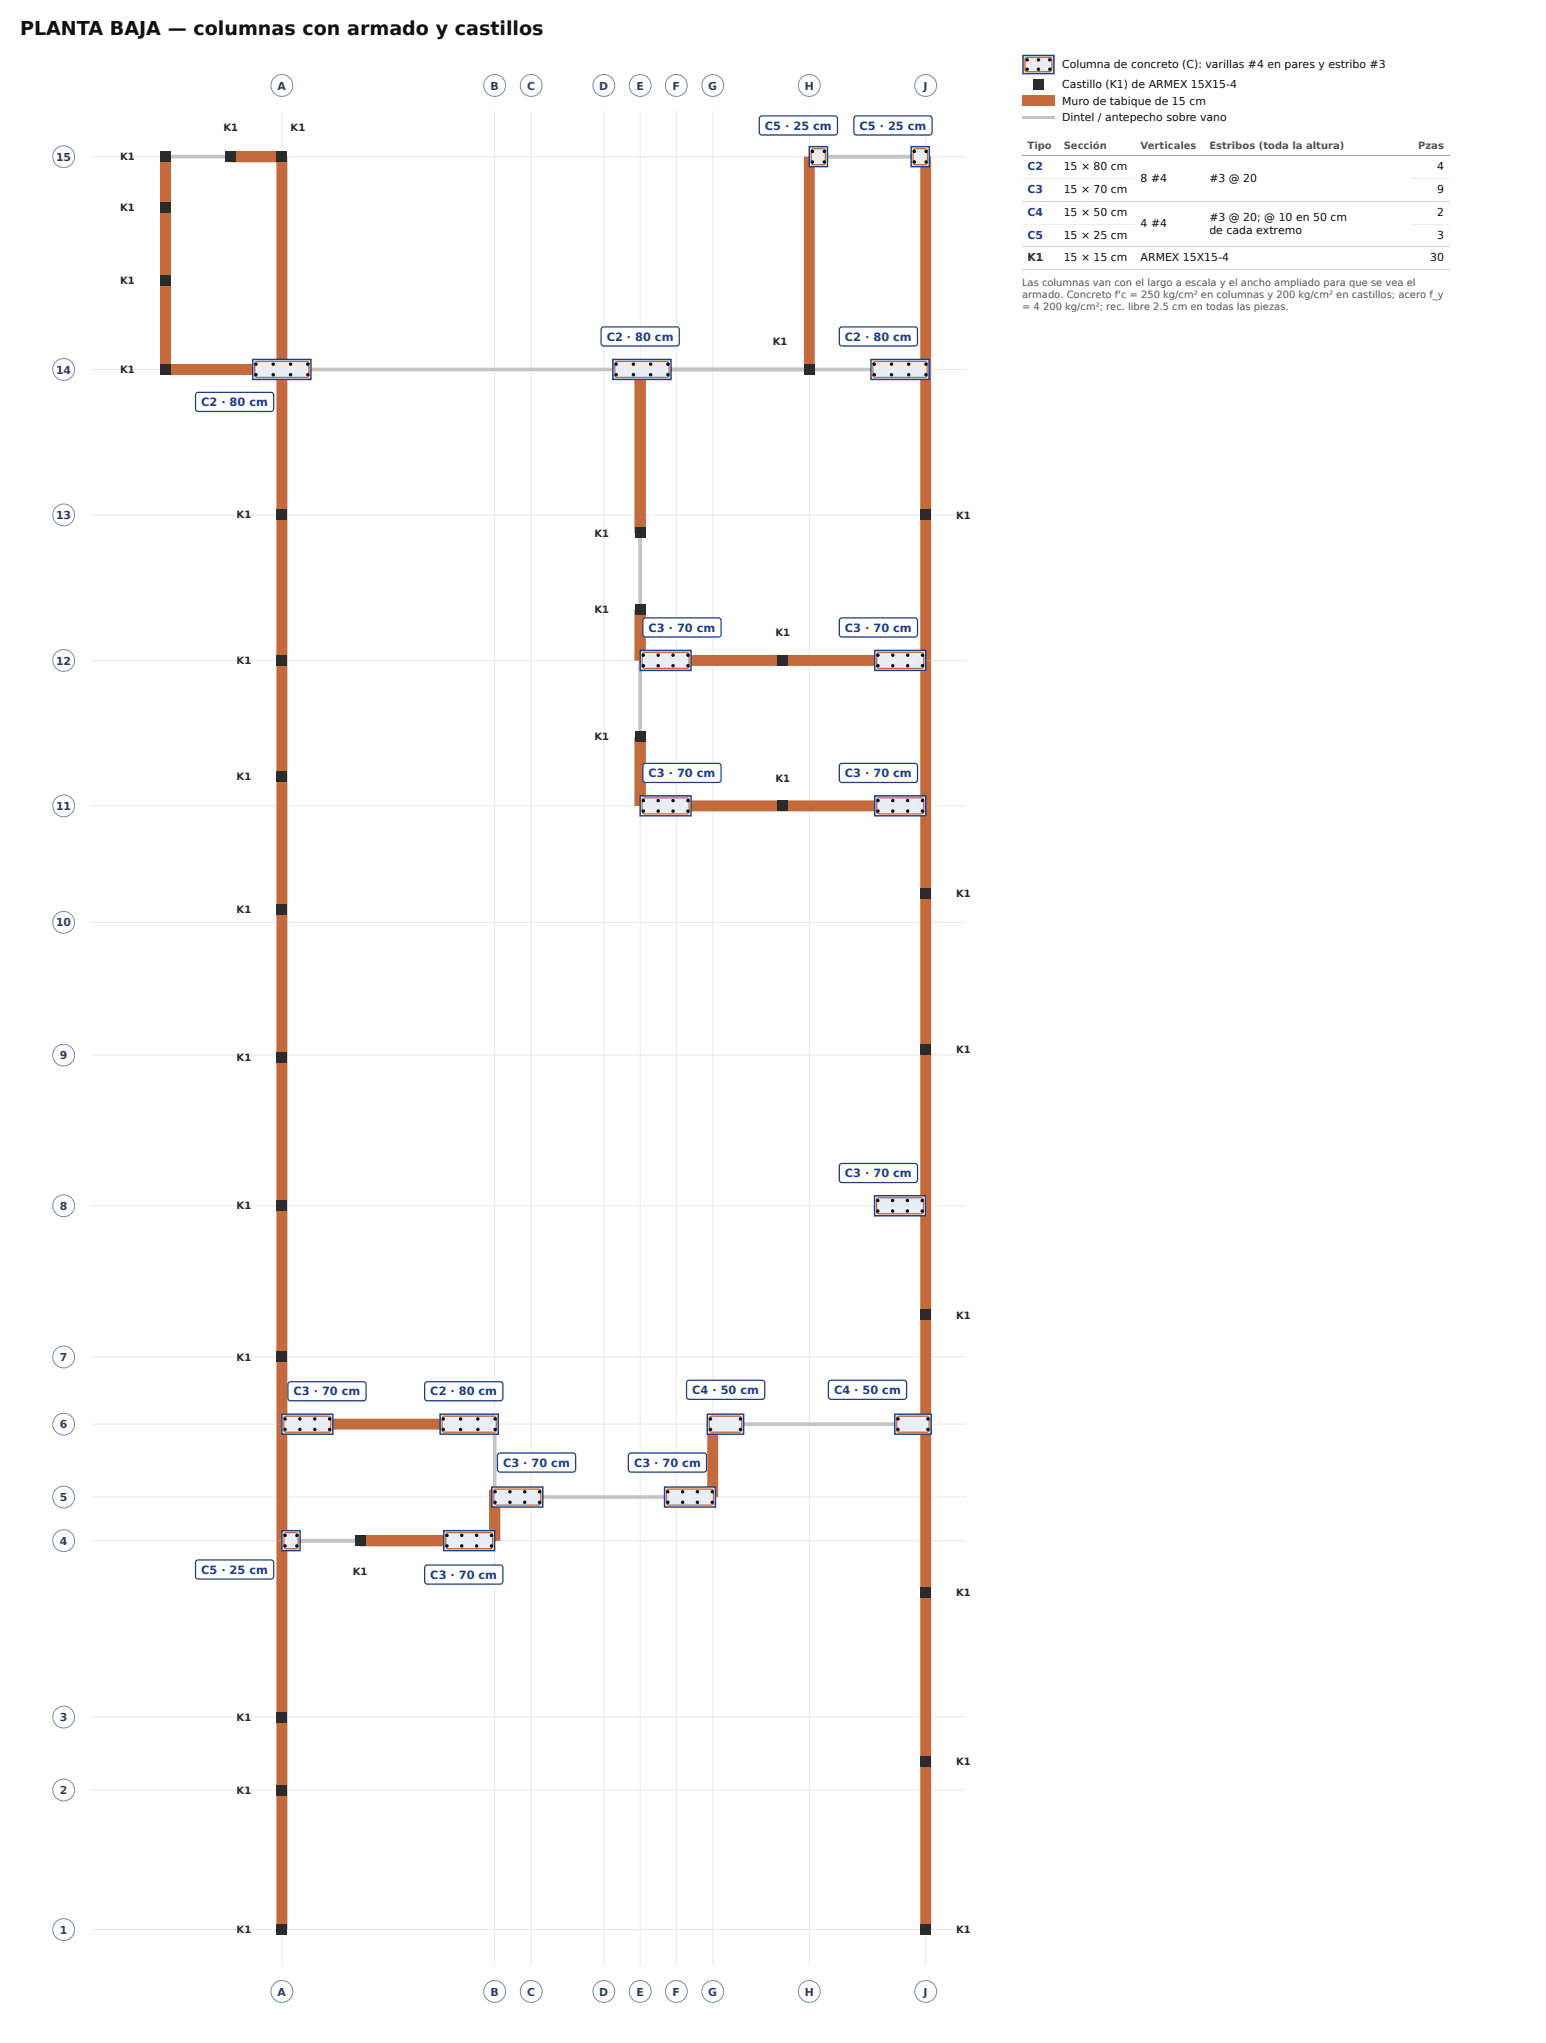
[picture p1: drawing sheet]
<svg xmlns="http://www.w3.org/2000/svg" width="450mm" height="594mm" viewBox="0 0 450 594" stroke-linecap="round" stroke-linejoin="round" font-family="sans-serif">
<path d="M82 32.3v539.7" fill="none" stroke="#e8e8e8" stroke-width=".29"/>
<g fill="#fff" stroke="#7a86a8" stroke-width=".29">
<circle cx="82" cy="24.9" r="3.2"/>
<circle cx="82" cy="579.4" r="3.2"/>
</g>
<path d="M143.9 32.3v539.7" fill="none" stroke="#e8e8e8" stroke-width=".29"/>
<g fill="#fff" stroke="#7a86a8" stroke-width=".29">
<circle cx="143.9" cy="24.9" r="3.2"/>
<circle cx="143.9" cy="579.4" r="3.2"/>
</g>
<path d="M154.6 32.3v539.7" fill="none" stroke="#e8e8e8" stroke-width=".29"/>
<g fill="#fff" stroke="#7a86a8" stroke-width=".29">
<circle cx="154.6" cy="24.9" r="3.2"/>
<circle cx="154.6" cy="579.4" r="3.2"/>
</g>
<path d="M175.7 32.3v539.7" fill="none" stroke="#e8e8e8" stroke-width=".29"/>
<g fill="#fff" stroke="#7a86a8" stroke-width=".29">
<circle cx="175.7" cy="24.9" r="3.2"/>
<circle cx="175.7" cy="579.4" r="3.2"/>
</g>
<path d="M186.3 32.3v539.7" fill="none" stroke="#e8e8e8" stroke-width=".29"/>
<g fill="#fff" stroke="#7a86a8" stroke-width=".29">
<circle cx="186.3" cy="24.9" r="3.2"/>
<circle cx="186.3" cy="579.4" r="3.2"/>
</g>
<path d="M196.8 32.3v539.7" fill="none" stroke="#e8e8e8" stroke-width=".29"/>
<g fill="#fff" stroke="#7a86a8" stroke-width=".29">
<circle cx="196.8" cy="24.9" r="3.2"/>
<circle cx="196.8" cy="579.4" r="3.2"/>
</g>
<path d="M207.4 32.3v539.7" fill="none" stroke="#e8e8e8" stroke-width=".29"/>
<g fill="#fff" stroke="#7a86a8" stroke-width=".29">
<circle cx="207.4" cy="24.9" r="3.2"/>
<circle cx="207.4" cy="579.4" r="3.2"/>
</g>
<path d="M235.5 32.3v539.7" fill="none" stroke="#e8e8e8" stroke-width=".29"/>
<g fill="#fff" stroke="#7a86a8" stroke-width=".29">
<circle cx="235.5" cy="24.9" r="3.2"/>
<circle cx="235.5" cy="579.4" r="3.2"/>
</g>
<path d="M269.3 32.3v539.7" fill="none" stroke="#e8e8e8" stroke-width=".29"/>
<g fill="#fff" stroke="#7a86a8" stroke-width=".29">
<circle cx="269.3" cy="24.9" r="3.2"/>
<circle cx="269.3" cy="579.4" r="3.2"/>
</g>
<path d="M27 561.4h254" fill="none" stroke="#e8e8e8" stroke-width=".29"/>
<circle cx="18.5" cy="561.4" r="3.2" fill="#fff" stroke="#7a86a8" stroke-width=".29"/>
<path d="M27 520.8h254" fill="none" stroke="#e8e8e8" stroke-width=".29"/>
<circle cx="18.5" cy="520.8" r="3.2" fill="#fff" stroke="#7a86a8" stroke-width=".29"/>
<path d="M27 499.6h254" fill="none" stroke="#e8e8e8" stroke-width=".29"/>
<circle cx="18.5" cy="499.6" r="3.2" fill="#fff" stroke="#7a86a8" stroke-width=".29"/>
<path d="M27 448.3h254" fill="none" stroke="#e8e8e8" stroke-width=".29"/>
<circle cx="18.5" cy="448.3" r="3.2" fill="#fff" stroke="#7a86a8" stroke-width=".29"/>
<path d="M27 435.6h254" fill="none" stroke="#e8e8e8" stroke-width=".29"/>
<circle cx="18.5" cy="435.6" r="3.2" fill="#fff" stroke="#7a86a8" stroke-width=".29"/>
<path d="M27 414.4h254" fill="none" stroke="#e8e8e8" stroke-width=".29"/>
<circle cx="18.5" cy="414.4" r="3.2" fill="#fff" stroke="#7a86a8" stroke-width=".29"/>
<path d="M27 394.8h254" fill="none" stroke="#e8e8e8" stroke-width=".29"/>
<circle cx="18.5" cy="394.8" r="3.2" fill="#fff" stroke="#7a86a8" stroke-width=".29"/>
<path d="M27 350.8h254" fill="none" stroke="#e8e8e8" stroke-width=".29"/>
<circle cx="18.5" cy="350.8" r="3.2" fill="#fff" stroke="#7a86a8" stroke-width=".29"/>
<path d="M27 307h254" fill="none" stroke="#e8e8e8" stroke-width=".29"/>
<circle cx="18.5" cy="307" r="3.2" fill="#fff" stroke="#7a86a8" stroke-width=".29"/>
<path d="M27 268.4h254" fill="none" stroke="#e8e8e8" stroke-width=".29"/>
<circle cx="18.5" cy="268.4" r="3.2" fill="#fff" stroke="#7a86a8" stroke-width=".29"/>
<path d="M27 234.5h254" fill="none" stroke="#e8e8e8" stroke-width=".29"/>
<circle cx="18.5" cy="234.5" r="3.2" fill="#fff" stroke="#7a86a8" stroke-width=".29"/>
<path d="M27 192.2h254" fill="none" stroke="#e8e8e8" stroke-width=".29"/>
<circle cx="18.5" cy="192.2" r="3.2" fill="#fff" stroke="#7a86a8" stroke-width=".29"/>
<path d="M27 149.8h254" fill="none" stroke="#e8e8e8" stroke-width=".29"/>
<circle cx="18.5" cy="149.8" r="3.2" fill="#fff" stroke="#7a86a8" stroke-width=".29"/>
<path d="M27 107.5h254" fill="none" stroke="#e8e8e8" stroke-width=".29"/>
<circle cx="18.5" cy="107.5" r="3.2" fill="#fff" stroke="#7a86a8" stroke-width=".29"/>
<path d="M27 45.6h254" fill="none" stroke="#e8e8e8" stroke-width=".29"/>
<circle cx="18.5" cy="45.6" r="3.2" fill="#fff" stroke="#7a86a8" stroke-width=".29"/>
<path d="M48.2 45.6h19M240.8 45.6h25.4M89.4 107.5h89.5M193.7 107.5h60.7M186.3 155v22.4M186.3 192.2v22.2M143.9 414.4v19.1M214.8 414.4h47.1M157.1 435.6h37.1M87.3 448.3h17.5" fill="none" stroke="#c4c4c4" stroke-width="1.1" stroke-linecap="butt"/>
<g fill="none" stroke="#c46a3d" stroke-width="3.2" stroke-linecap="butt">
<path d="M48.2 45.6v61.9h26.4M67.2 45.6h14.8v515.8M235.5 45.6v61.9M269.3 45.6v515.8M186.3 107.5v47.5M186.3 177.4v14.8M201.1 192.2h53.4M186.3 214.4v20.1M201.1 234.5h53.4M96.8 414.4h32.3M207.4 414.4v21.2M143.9 433.5v14.8"/>
<path d="M104.8 448.3h24.3"/>
</g>
<path d="M73.6 104.6h16.9v5.8h-16.9z" fill="#e9edf5" stroke="#1d3f8a" stroke-width=".42"/>
<path d="M74.3 105.4l.5-.2h14.6l.5 .5v3.6l-.3 .4-.4 .1h-14.5l-.5-.3-.1-.3v-3.4z" fill="none" stroke="#c46a3d" stroke-width=".37"/>
<g fill="#111">
<circle cx="74.5" cy="106" r=".5"/>
<circle cx="74.5" cy="109" r=".5"/>
<circle cx="79.5" cy="106" r=".5"/>
<circle cx="79.5" cy="109" r=".5"/>
<circle cx="84.5" cy="106" r=".5"/>
<circle cx="84.5" cy="109" r=".5"/>
<circle cx="89.6" cy="106" r=".5"/>
<circle cx="89.6" cy="109" r=".5"/>
</g>
<path d="M253.4 104.6h17v5.8h-17z" fill="#e9edf5" stroke="#1d3f8a" stroke-width=".42"/>
<path d="M254.2 105.4l.5-.2h14.5l.6 .5v3.6l-.3 .4-.4 .1h-14.6l-.4-.3-.1-.3v-3.4z" fill="none" stroke="#c46a3d" stroke-width=".37"/>
<g fill="#111">
<circle cx="254.4" cy="106" r=".5"/>
<circle cx="254.4" cy="109" r=".5"/>
<circle cx="259.4" cy="106" r=".5"/>
<circle cx="259.4" cy="109" r=".5"/>
<circle cx="264.4" cy="106" r=".5"/>
<circle cx="264.4" cy="109" r=".5"/>
<circle cx="269.4" cy="106" r=".5"/>
<circle cx="269.4" cy="109" r=".5"/>
</g>
<path d="M128.1 411.5h16.9v5.8h-16.9z" fill="#e9edf5" stroke="#1d3f8a" stroke-width=".42"/>
<path d="M128.8 412.3l.5-.2h14.6l.5 .5v3.6l-.3 .4-.4 .1h-14.5l-.4-.3-.2-.3v-3.4z" fill="none" stroke="#c46a3d" stroke-width=".37"/>
<g fill="#111">
<circle cx="129" cy="412.9" r=".5"/>
<circle cx="129" cy="415.9" r=".5"/>
<circle cx="134" cy="412.9" r=".5"/>
<circle cx="134" cy="415.9" r=".5"/>
<circle cx="139" cy="412.9" r=".5"/>
<circle cx="139" cy="415.9" r=".5"/>
<circle cx="144.1" cy="412.9" r=".5"/>
<circle cx="144.1" cy="415.9" r=".5"/>
</g>
<path d="M143.1 432.7h14.8v5.8h-14.8z" fill="#e9edf5" stroke="#1d3f8a" stroke-width=".42"/>
<path d="M143.9 433.4l.5-.1h12.4l.5 .5v3.6l-.2 .4-.4 .1h-12.5l-.4-.3-.1-.3v-3.4z" fill="none" stroke="#c46a3d" stroke-width=".37"/>
<g fill="#111">
<circle cx="144" cy="434" r=".5"/>
<circle cx="144" cy="437.1" r=".5"/>
<circle cx="148.4" cy="434" r=".5"/>
<circle cx="148.4" cy="437.1" r=".5"/>
<circle cx="152.7" cy="434" r=".5"/>
<circle cx="152.7" cy="437.1" r=".5"/>
<circle cx="157" cy="434" r=".5"/>
<circle cx="157" cy="437.1" r=".5"/>
</g>
<path d="M178.3 104.6h17v5.8h-17z" fill="#e9edf5" stroke="#1d3f8a" stroke-width=".42"/>
<path d="M179.1 105.4l.5-.2h14.5l.6 .5v3.6l-.3 .4-.4 .1h-14.6l-.4-.3-.1-.3v-3.4z" fill="none" stroke="#c46a3d" stroke-width=".37"/>
<g fill="#111">
<circle cx="179.3" cy="106" r=".5"/>
<circle cx="179.3" cy="109" r=".5"/>
<circle cx="184.3" cy="106" r=".5"/>
<circle cx="184.3" cy="109" r=".5"/>
<circle cx="189.3" cy="106" r=".5"/>
<circle cx="189.3" cy="109" r=".5"/>
<circle cx="194.3" cy="106" r=".5"/>
<circle cx="194.3" cy="109" r=".5"/>
</g>
<path d="M82 445.4h5.3v5.8h-5.3z" fill="#e9edf5" stroke="#1d3f8a" stroke-width=".42"/>
<path d="M82.8 446.1l.5-.1h2.8l.4 .1 .2 .5v3.4l-.2 .4-.4 .2h-2.8l-.5-.2-.2-.4v-3.4z" fill="none" stroke="#c46a3d" stroke-width=".37"/>
<g fill="#111">
<circle cx="82.9" cy="446.7" r=".5"/>
<circle cx="82.9" cy="449.8" r=".5"/>
<circle cx="86.4" cy="446.7" r=".5"/>
<circle cx="86.4" cy="449.8" r=".5"/>
</g>
<path d="M235.5 42.7h5.3v5.8h-5.3z" fill="#e9edf5" stroke="#1d3f8a" stroke-width=".42"/>
<path d="M236.3 43.5l.4-.2h2.8l.5 .2 .2 .4v3.4l-.2 .4-.5 .2h-2.8l-.4-.2-.2-.4v-3.4z" fill="none" stroke="#c46a3d" stroke-width=".37"/>
<g fill="#111">
<circle cx="236.4" cy="44.1" r=".5"/>
<circle cx="236.4" cy="47.1" r=".5"/>
<circle cx="239.8" cy="44.1" r=".5"/>
<circle cx="239.8" cy="47.1" r=".5"/>
</g>
<path d="M265.1 42.7h5.3v5.8h-5.3z" fill="#e9edf5" stroke="#1d3f8a" stroke-width=".42"/>
<path d="M265.9 43.5l.5-.2h2.8l.4 .2 .2 .4v3.4l-.2 .4-.4 .2h-2.8l-.5-.2-.2-.4v-3.4z" fill="none" stroke="#c46a3d" stroke-width=".37"/>
<g fill="#111">
<circle cx="266" cy="44.1" r=".5"/>
<circle cx="266" cy="47.1" r=".5"/>
<circle cx="269.5" cy="44.1" r=".5"/>
<circle cx="269.5" cy="47.1" r=".5"/>
</g>
<path d="M254.5 347.9h14.8v5.8h-14.8z" fill="#e9edf5" stroke="#1d3f8a" stroke-width=".42"/>
<path d="M255.3 348.7l.4-.2h12.5l.5 .5v3.6l-.3 .5-.4 .1h-12.4l-.4-.3-.1-.4v-3.3z" fill="none" stroke="#c46a3d" stroke-width=".37"/>
<g fill="#111">
<circle cx="255.4" cy="349.3" r=".5"/>
<circle cx="255.4" cy="352.4" r=".5"/>
<circle cx="259.7" cy="349.3" r=".5"/>
<circle cx="259.7" cy="352.4" r=".5"/>
<circle cx="264" cy="349.3" r=".5"/>
<circle cx="264" cy="352.4" r=".5"/>
<circle cx="268.3" cy="349.3" r=".5"/>
<circle cx="268.3" cy="352.4" r=".5"/>
</g>
<path d="M193.4 432.7h14.8v5.8h-14.8z" fill="#e9edf5" stroke="#1d3f8a" stroke-width=".42"/>
<path d="M194.1 433.4l.5-.1h12.5l.5 .5v3.6l-.3 .4-.4 .1h-12.4l-.4-.3-.2-.3v-3.4z" fill="none" stroke="#c46a3d" stroke-width=".37"/>
<g fill="#111">
<circle cx="194.3" cy="434" r=".5"/>
<circle cx="194.3" cy="437.1" r=".5"/>
<circle cx="198.6" cy="434" r=".5"/>
<circle cx="198.6" cy="437.1" r=".5"/>
<circle cx="202.9" cy="434" r=".5"/>
<circle cx="202.9" cy="437.1" r=".5"/>
<circle cx="207.2" cy="434" r=".5"/>
<circle cx="207.2" cy="437.1" r=".5"/>
</g>
<path d="M205.8 411.5h10.6v5.8h-10.6z" fill="#e9edf5" stroke="#1d3f8a" stroke-width=".42"/>
<path d="M206.6 412.3l.4-.2h8.4l.4 .6-.1 3.6-.6 .4h-8.3l-.4-.6v-3.4z" fill="none" stroke="#c46a3d" stroke-width=".37"/>
<g fill="#111">
<circle cx="206.7" cy="412.9" r=".5"/>
<circle cx="206.7" cy="415.9" r=".5"/>
<circle cx="215.5" cy="412.9" r=".5"/>
<circle cx="215.5" cy="415.9" r=".5"/>
</g>
<path d="M260.3 411.5h10.6v5.8h-10.6z" fill="#e9edf5" stroke="#1d3f8a" stroke-width=".42"/>
<path d="M261.1 412.3l.5-.2h8.3l.5 .6-.1 3.6-.6 .4h-8.4l-.4-.6v-3.4z" fill="none" stroke="#c46a3d" stroke-width=".37"/>
<g fill="#111">
<circle cx="261.3" cy="412.9" r=".5"/>
<circle cx="261.3" cy="415.9" r=".5"/>
<circle cx="270" cy="412.9" r=".5"/>
<circle cx="270" cy="415.9" r=".5"/>
</g>
<path d="M186.3 189.3h14.8v5.8h-14.8z" fill="#e9edf5" stroke="#1d3f8a" stroke-width=".42"/>
<path d="M187 190l.5-.2 12.5 .1 .5 .5v3.6l-.3 .4-.4 .1h-12.4l-.4-.3-.2-.4v-3.3z" fill="none" stroke="#c46a3d" stroke-width=".37"/>
<g fill="#111">
<circle cx="187.2" cy="190.6" r=".5"/>
<circle cx="187.2" cy="193.7" r=".5"/>
<circle cx="191.5" cy="190.6" r=".5"/>
<circle cx="191.5" cy="193.7" r=".5"/>
<circle cx="195.8" cy="190.6" r=".5"/>
<circle cx="195.8" cy="193.7" r=".5"/>
<circle cx="200.2" cy="190.6" r=".5"/>
<circle cx="200.2" cy="193.7" r=".5"/>
</g>
<path d="M254.5 189.3h14.8v5.8h-14.8z" fill="#e9edf5" stroke="#1d3f8a" stroke-width=".42"/>
<path d="M255.3 190l.5-.2 12.4 .1 .6 .5v3.6l-.3 .4-.4 .1h-12.5l-.4-.3-.1-.4v-3.3z" fill="none" stroke="#c46a3d" stroke-width=".37"/>
<g fill="#111">
<circle cx="255.5" cy="190.6" r=".5"/>
<circle cx="255.5" cy="193.7" r=".5"/>
<circle cx="259.8" cy="190.6" r=".5"/>
<circle cx="259.8" cy="193.7" r=".5"/>
<circle cx="264.1" cy="190.6" r=".5"/>
<circle cx="264.1" cy="193.7" r=".5"/>
<circle cx="268.4" cy="190.6" r=".5"/>
<circle cx="268.4" cy="193.7" r=".5"/>
</g>
<path d="M186.3 231.6h14.8v5.8h-14.8z" fill="#e9edf5" stroke="#1d3f8a" stroke-width=".42"/>
<path d="M187 232.3l.5-.2 12.5 .1 .5 .5v3.6l-.3 .4-.4 .1h-12.4l-.4-.3-.2-.4v-3.3z" fill="none" stroke="#c46a3d" stroke-width=".37"/>
<g fill="#111">
<circle cx="187.2" cy="232.9" r=".5"/>
<circle cx="187.2" cy="236" r=".5"/>
<circle cx="191.5" cy="232.9" r=".5"/>
<circle cx="191.5" cy="236" r=".5"/>
<circle cx="195.8" cy="232.9" r=".5"/>
<circle cx="195.8" cy="236" r=".5"/>
<circle cx="200.2" cy="232.9" r=".5"/>
<circle cx="200.2" cy="236" r=".5"/>
</g>
<path d="M254.5 231.6h14.8v5.8h-14.8z" fill="#e9edf5" stroke="#1d3f8a" stroke-width=".42"/>
<path d="M255.3 232.3l.5-.2 12.4 .1 .6 .5v3.6l-.3 .4-.4 .1h-12.5l-.4-.3-.1-.4v-3.3z" fill="none" stroke="#c46a3d" stroke-width=".37"/>
<g fill="#111">
<circle cx="255.5" cy="232.9" r=".5"/>
<circle cx="255.5" cy="236" r=".5"/>
<circle cx="259.8" cy="232.9" r=".5"/>
<circle cx="259.8" cy="236" r=".5"/>
<circle cx="264.1" cy="232.9" r=".5"/>
<circle cx="264.1" cy="236" r=".5"/>
<circle cx="268.4" cy="232.9" r=".5"/>
<circle cx="268.4" cy="236" r=".5"/>
</g>
<path d="M82 411.5h14.8v5.8h-14.8z" fill="#e9edf5" stroke="#1d3f8a" stroke-width=".42"/>
<path d="M82.8 412.3l.5-.2h12.4l.5 .5v3.6l-.2 .4-.4 .1h-12.5l-.4-.3-.1-.3v-3.4z" fill="none" stroke="#c46a3d" stroke-width=".37"/>
<g fill="#111">
<circle cx="82.9" cy="412.9" r=".5"/>
<circle cx="82.9" cy="415.9" r=".5"/>
<circle cx="87.3" cy="412.9" r=".5"/>
<circle cx="87.3" cy="415.9" r=".5"/>
<circle cx="91.6" cy="412.9" r=".5"/>
<circle cx="91.6" cy="415.9" r=".5"/>
<circle cx="95.9" cy="412.9" r=".5"/>
<circle cx="95.9" cy="415.9" r=".5"/>
</g>
<path d="M129.1 445.4h14.8v5.8h-14.8z" fill="#e9edf5" stroke="#1d3f8a" stroke-width=".42"/>
<path d="M129.9 446.1l.5-.1h12.4l.5 .5v3.6l-.2 .4-.4 .1h-12.5l-.4-.3-.1-.3v-3.4z" fill="none" stroke="#c46a3d" stroke-width=".37"/>
<g fill="#111">
<circle cx="130" cy="446.7" r=".5"/>
<circle cx="130" cy="449.8" r=".5"/>
<circle cx="134.4" cy="446.7" r=".5"/>
<circle cx="134.4" cy="449.8" r=".5"/>
<circle cx="138.7" cy="446.7" r=".5"/>
<circle cx="138.7" cy="449.8" r=".5"/>
<circle cx="143" cy="446.7" r=".5"/>
<circle cx="143" cy="449.8" r=".5"/>
</g>
<g fill="#2b2b2b">
<path d="M46.6 105.9h3.1v3.2h-3.1z"/>
<path d="M46.6 80h3.1v3.2h-3.1z"/>
<path d="M46.6 58.8h3.1v3.2h-3.1z"/>
<path d="M46.6 44h3.1v3.2h-3.1z"/>
<path d="M65.6 44h3.1v3.2h-3.1z"/>
<path d="M80.4 559.9h3.2v3.1h-3.2z"/>
<path d="M80.4 519.2h3.2v3.2h-3.2z"/>
<path d="M80.4 498h3.2v3.2h-3.2z"/>
<path d="M80.4 393.3h3.2v3.1h-3.2z"/>
<path d="M80.4 349.2h3.2v3.2h-3.2z"/>
<path d="M80.4 306.1h3.2v3.2h-3.2z"/>
<path d="M80.4 263.1h3.2v3.2h-3.2z"/>
<path d="M80.4 224.4h3.2v3.2h-3.2z"/>
<path d="M80.4 190.6h3.2v3.2h-3.2z"/>
<path d="M80.4 148.2h3.2v3.2h-3.2z"/>
<path d="M80.4 44h3.2v3.2h-3.2z"/>
<path d="M103.2 446.7h3.2v3.2h-3.2z"/>
<path d="M184.7 212.8h3.2v3.2h-3.2z"/>
<path d="M184.7 175.8h3.2v3.1h-3.2z"/>
<path d="M184.7 153.5h3.2v3.1h-3.2z"/>
<path d="M226.2 232.9h3.2v3.2h-3.2z"/>
<path d="M226.2 190.6h3.2v3.2h-3.2z"/>
<path d="M233.9 105.9h3.2v3.2h-3.2z"/>
<path d="M267.8 559.9h3.1v3.1h-3.1z"/>
<path d="M267.8 510.8h3.1v3.2h-3.1z"/>
<path d="M267.8 461.8h3.1v3.2h-3.1z"/>
<path d="M267.8 381h3.1v3.2h-3.1z"/>
<path d="M267.8 303.7h3.1v3.2h-3.1z"/>
<path d="M267.8 258.3h3.1v3.2h-3.1z"/>
<path d="M267.8 148.2h3.1v3.2h-3.1z"/>
</g>
<g fill="#fff" stroke="#1d3f8a" stroke-width=".37">
<path d="M248.7 34l.5-.3h21.2a.79 .79 0 0 1 .8 .8v4a.79 .79 0 0 1-.8 .8h-21.2a.79 .79 0 0 1-.8-.8v-4z"/>
<path d="M221.2 34l.5-.3h21.2a.79 .79 0 0 1 .8 .8v4a.79 .79 0 0 1-.8 .8h-21.2a.79 .79 0 0 1-.8-.8v-4z"/>
<path d="M57.1 114.4l.6-.2h21.1a.79 .79 0 0 1 .8 .8v3.9a.79 .79 0 0 1-.8 .8h-21.1a.79 .79 0 0 1-.8-.8v-3.9z"/>
<path d="M175.1 95.4l.6-.3h21.1a.79 .79 0 0 1 .8 .8v4a.79 .79 0 0 1-.8 .8h-21.1a.79 .79 0 0 1-.8-.8v-4z"/>
<path d="M244.4 95.4l.6-.3h21.2a.79 .79 0 0 1 .8 .8v4a.79 .79 0 0 1-.8 .8h-21.2a.79 .79 0 0 1-.8-.8v-4z"/>
<path d="M187.3 180l.6-.2h21.1a.79 .79 0 0 1 .8 .8v3.9a.79 .79 0 0 1-.8 .8h-21.1a.79 .79 0 0 1-.8-.8v-3.9z"/>
<path d="M244.4 180l.6-.2h21.2a.79 .79 0 0 1 .8 .8v3.9a.79 .79 0 0 1-.8 .8h-21.2a.79 .79 0 0 1-.8-.8v-3.9z"/>
<path d="M187.3 222.4l.6-.3h21.1a.79 .79 0 0 1 .8 .8v4a.79 .79 0 0 1-.8 .8h-21.1a.79 .79 0 0 1-.8-.8v-4z"/>
<path d="M244.4 222.4l.6-.3h21.2a.79 .79 0 0 1 .8 .8v4a.79 .79 0 0 1-.8 .8h-21.2a.79 .79 0 0 1-.8-.8v-4z"/>
<path d="M244.4 338.8l.6-.3h21.2a.79 .79 0 0 1 .8 .8v4a.79 .79 0 0 1-.8 .8h-21.2a.79 .79 0 0 1-.8-.8v-4z"/>
<path d="M84 402.3l.6-.3h21.1a.79 .79 0 0 1 .8 .8v4a.79 .79 0 0 1-.8 .8h-21.1a.79 .79 0 0 1-.8-.8v-4z"/>
<path d="M123.8 402.3l.6-.3h21.1a.79 .79 0 0 1 .8 .8v4a.79 .79 0 0 1-.8 .8h-21.1a.79 .79 0 0 1-.8-.8v-4z"/>
<path d="M200 401.8l.6-.2h21.1a.79 .79 0 0 1 .8 .8v4a.79 .79 0 0 1-.8 .8h-21.1a.79 .79 0 0 1-.8-.8v-4z"/>
<path d="M241.3 401.8l.5-.2h21.2a.79 .79 0 0 1 .8 .8v4a.79 .79 0 0 1-.8 .8h-21.2a.79 .79 0 0 1-.8-.8v-4z"/>
<path d="M145 423l.5-.2h21.2a.79 .79 0 0 1 .8 .8v3.9a.79 .79 0 0 1-.8 .8h-21.2a.79 .79 0 0 1-.8-.8v-3.9z"/>
<path d="M183.1 423l.5-.2h21.2a.79 .79 0 0 1 .8 .8v3.9a.79 .79 0 0 1-.8 .8h-21.2a.79 .79 0 0 1-.8-.8v-3.9z"/>
<path d="M57.1 454.1l.6-.2h21.1a.79 .79 0 0 1 .8 .8v4a.79 .79 0 0 1-.8 .7h-21.1a.79 .79 0 0 1-.8-.7v-4z"/>
<path d="M123.8 455.6l.6-.2h21.1a.79 .79 0 0 1 .8 .8v3.9a.79 .79 0 0 1-.8 .8h-21.1a.79 .79 0 0 1-.8-.8v-3.9z"/>
</g>
<path d="M297.4 45.4h124.3" fill="none" stroke="#999" stroke-width=".29"/>
<path d="M297.7 16.1h9v5.3h-9z" fill="#e9edf5" stroke="#1d3f8a" stroke-width=".42"/>
<path d="M298.4 16.9l.5-.2 6.8 .1 .4 .5-.1 3.1-.6 .4h-6.8l-.4-.6v-2.8z" fill="none" stroke="#c46a3d" stroke-width=".37"/>
<g fill="#111">
<circle cx="298.8" cy="17.4" r=".5"/>
<circle cx="298.8" cy="20.2" r=".5"/>
<circle cx="305.5" cy="17.4" r=".5"/>
<circle cx="305.5" cy="20.2" r=".5"/>
<circle cx="302.2" cy="17.4" r=".5"/>
<circle cx="302.2" cy="20.2" r=".5"/>
</g>
<path d="M300.6 23h3.1v3.2h-3.1z" fill="#2b2b2b"/>
<path d="M297.4 27.8h9.5v3.2h-9.5z" fill="#c46a3d"/>
<path d="M297.4 33.9h9.5v.8h-9.5z" fill="#c4c4c4"/>
<path d="M297.4 52h32.8M410.6 52h11.1M297.4 65.2h32.8M410.6 65.2h11.1" fill="none" stroke="#eee" stroke-width=".29"/>
<path d="M297.4 58.6h124.3M297.4 71.8h124.3M297.4 78.4h124.3" fill="none" stroke="#cfcfcf" stroke-width=".29"/>
<text font-size="5.6" fill="#111" x="5.8" y="10.3">PLANTA BAJA — columnas con armado y castillos</text>
<g font-size="3.3" fill="#1d3f8a">
<text x="222.6" y="37.7">C5 · 25</text>
<text x="236.6" y="37.7">cm</text>
<text x="250.1" y="37.7">C5 · 25 cm</text>
<text x="176.5" y="99.1">C2 · 8</text>
<text x="187.1" y="99.1">0 cm</text>
<text x="245.9" y="99.1">C2 · 80 cm</text>
<text x="58.5" y="118.1">C2 · 80 cm</text>
<text x="188.7" y="183.8">C3 ·</text>
<text x="197" y="183.8">70 cm</text>
<text x="245.9" y="183.8">C3 · 70 cm</text>
<text x="188.7" y="226.1">C3 ·</text>
<text x="197" y="226.1">70 cm</text>
<text x="245.9" y="226.1">C3 · 70 cm</text>
<text x="245.9" y="342.5">C3 · 70 cm</text>
<text x="85.4" y="406">C3 · 70 cm</text>
<text x="125.2" y="406">C2 · 80 cm</text>
<text x="201.4" y="405.6">C4 · 50 cm</text>
<text x="242.7" y="405.6">C4 · 50 cm</text>
<text x="146.4" y="426.7">C3 ·</text>
<text x="154.7" y="426.7">70 cm</text>
<text x="184.5" y="426.7">C</text>
<text x="186.9" y="426.7">3 · 70</text>
<text x="198.5" y="426.7">cm</text>
<text x="58.5" y="457.9">C5 · 25 cm</text>
<text x="125.2" y="459.3">C3 · 70 cm</text>
</g>
<g font-size="3.2" fill="#111">
<text x="309" y="19.8">Columna de concreto (C): varillas #4 en pares y estribo #3</text>
<text x="309" y="25.7">Castillo (K1) de ARMEX 15X15-4</text>
<text x="309" y="30.4">Muro de tabique de 15 cm</text>
<text x="309" y="35.2">Dintel / antepecho sobre vano</text>
<text x="309.5" y="49.6">15 × 80 cm</text>
<text x="331.9" y="52.9">8 #4</text>
<text x="351.9" y="52.9">#3 @ 20</text>
<text x="418.1" y="49.6">4</text>
<text x="309.5" y="56.2">15 × 70 cm</text>
<text x="418.1" y="56.2">9</text>
<text x="309.5" y="62.8">15 × 50 cm</text>
<text x="351.9" y="64.3">#3 @ 20; @ 10 en 50 cm</text>
<text x="418.1" y="62.8">2</text>
<text x="309.5" y="69.4">15 × 25 cm</text>
<text x="331.9" y="66.1">4 #4</text>
<text x="351.9" y="68">de cada extremo</text>
<text x="418.1" y="69.4">3</text>
<text x="309.5" y="76">15 × 15 cm</text>
<text x="331.9" y="76">ARMEX 15X15-4</text>
<text x="416.1" y="76">30</text>
</g>
<g font-size="3.2" fill="#33415e">
<text x="80.8" y="26.1">A</text>
<text x="142.7" y="26.1">B</text>
<text x="153.4" y="26.1">C</text>
<text x="174.4" y="26.1">D</text>
<text x="185.2" y="26.1">E</text>
<text x="195.7" y="26.1">F</text>
<text x="206.1" y="26.1">G</text>
<text x="234.1" y="26.1">H</text>
<text x="268.8" y="26.1">J</text>
<text x="16.3" y="46.8">15</text>
<text x="16.3" y="108.7">14</text>
<text x="16.3" y="151">13</text>
<text x="16.3" y="193.4">12</text>
<text x="16.3" y="235.7">11</text>
<text x="16.3" y="269.6">10</text>
<text x="17.4" y="308.2">9</text>
<text x="17.4" y="352">8</text>
<text x="17.4" y="396">7</text>
<text x="17.4" y="415.6">6</text>
<text x="17.4" y="436.8">5</text>
<text x="17.4" y="449.5">4</text>
<text x="17.4" y="500.8">3</text>
<text x="17.4" y="522">2</text>
<text x="17.4" y="562.6">1</text>
<text x="80.8" y="580.6">A</text>
<text x="142.7" y="580.6">B</text>
<text x="153.4" y="580.6">C</text>
<text x="174.4" y="580.6">D</text>
<text x="185.2" y="580.6">E</text>
<text x="195.7" y="580.6">F</text>
<text x="206.1" y="580.6">G</text>
<text x="234.1" y="580.6">H</text>
<text x="268.8" y="580.6">J</text>
</g>
<g font-size="3.2" fill="#1d3f8a">
<text x="299" y="49.6">C2</text>
<text x="299" y="56.2">C3</text>
<text x="299" y="62.8">C4</text>
<text x="299" y="69.4">C5</text>
</g>
<text font-size="3.2" fill="#333" x="299" y="76">K1</text>
<g font-size="2.9" fill="#2b2b2b">
<text x="65" y="38">K1</text>
<text x="84.6" y="38">K1</text>
<text x="35" y="46.6">K1</text>
<text x="35" y="61.5">K1</text>
<text x="35" y="82.6">K1</text>
<text x="224.9" y="100.4">K1</text>
<text x="35" y="108.6">K1</text>
<text x="68.8" y="150.9">K1</text>
<text x="278.2" y="150.9">K1</text>
<text x="173" y="156.1">K1</text>
<text x="173" y="178.4">K1</text>
<text x="225.7" y="185.1">K1</text>
<text x="68.8" y="193.2">K1</text>
<text x="173" y="215.4">K1</text>
<text x="68.8" y="227.1">K1</text>
<text x="225.7" y="227.4">K1</text>
<text x="278.2" y="260.9">K1</text>
<text x="68.8" y="265.7">K1</text>
<text x="68.8" y="308.8">K1</text>
<text x="278.2" y="306.4">K1</text>
<text x="68.8" y="351.9">K1</text>
<text x="278.2" y="383.7">K1</text>
<text x="68.8" y="395.9">K1</text>
<text x="102.6" y="458.2">K1</text>
<text x="278.2" y="464.4">K1</text>
<text x="68.8" y="500.7">K1</text>
<text x="278.2" y="513.5">K1</text>
<text x="68.8" y="521.9">K1</text>
<text x="68.8" y="562.5">K1</text>
<text x="278.2" y="562.5">K1</text>
</g>
<g font-size="2.9" fill="#555">
<text x="299" y="43.4">Tipo</text>
<text x="309.5" y="43.4">Sección</text>
<text x="331.9" y="43.4">Verticales</text>
<text x="351.9" y="43.4">Estribos (toda la altura)</text>
<text x="412.6" y="43.4">Pzas</text>
<text x="297.4" y="83.3">Las columnas van con el largo a escala y el ancho ampliado para que se vea el</text>
<text x="297.4" y="86.7">armado. Concreto f'c = 250 kg/cm² en columnas y 200 kg/cm² en castillos; acero f_y</text>
<text x="297.4" y="90.2">= 4 200 kg/cm²; rec. libre 2.5 cm en todas las piezas.</text>
</g>
</svg>
